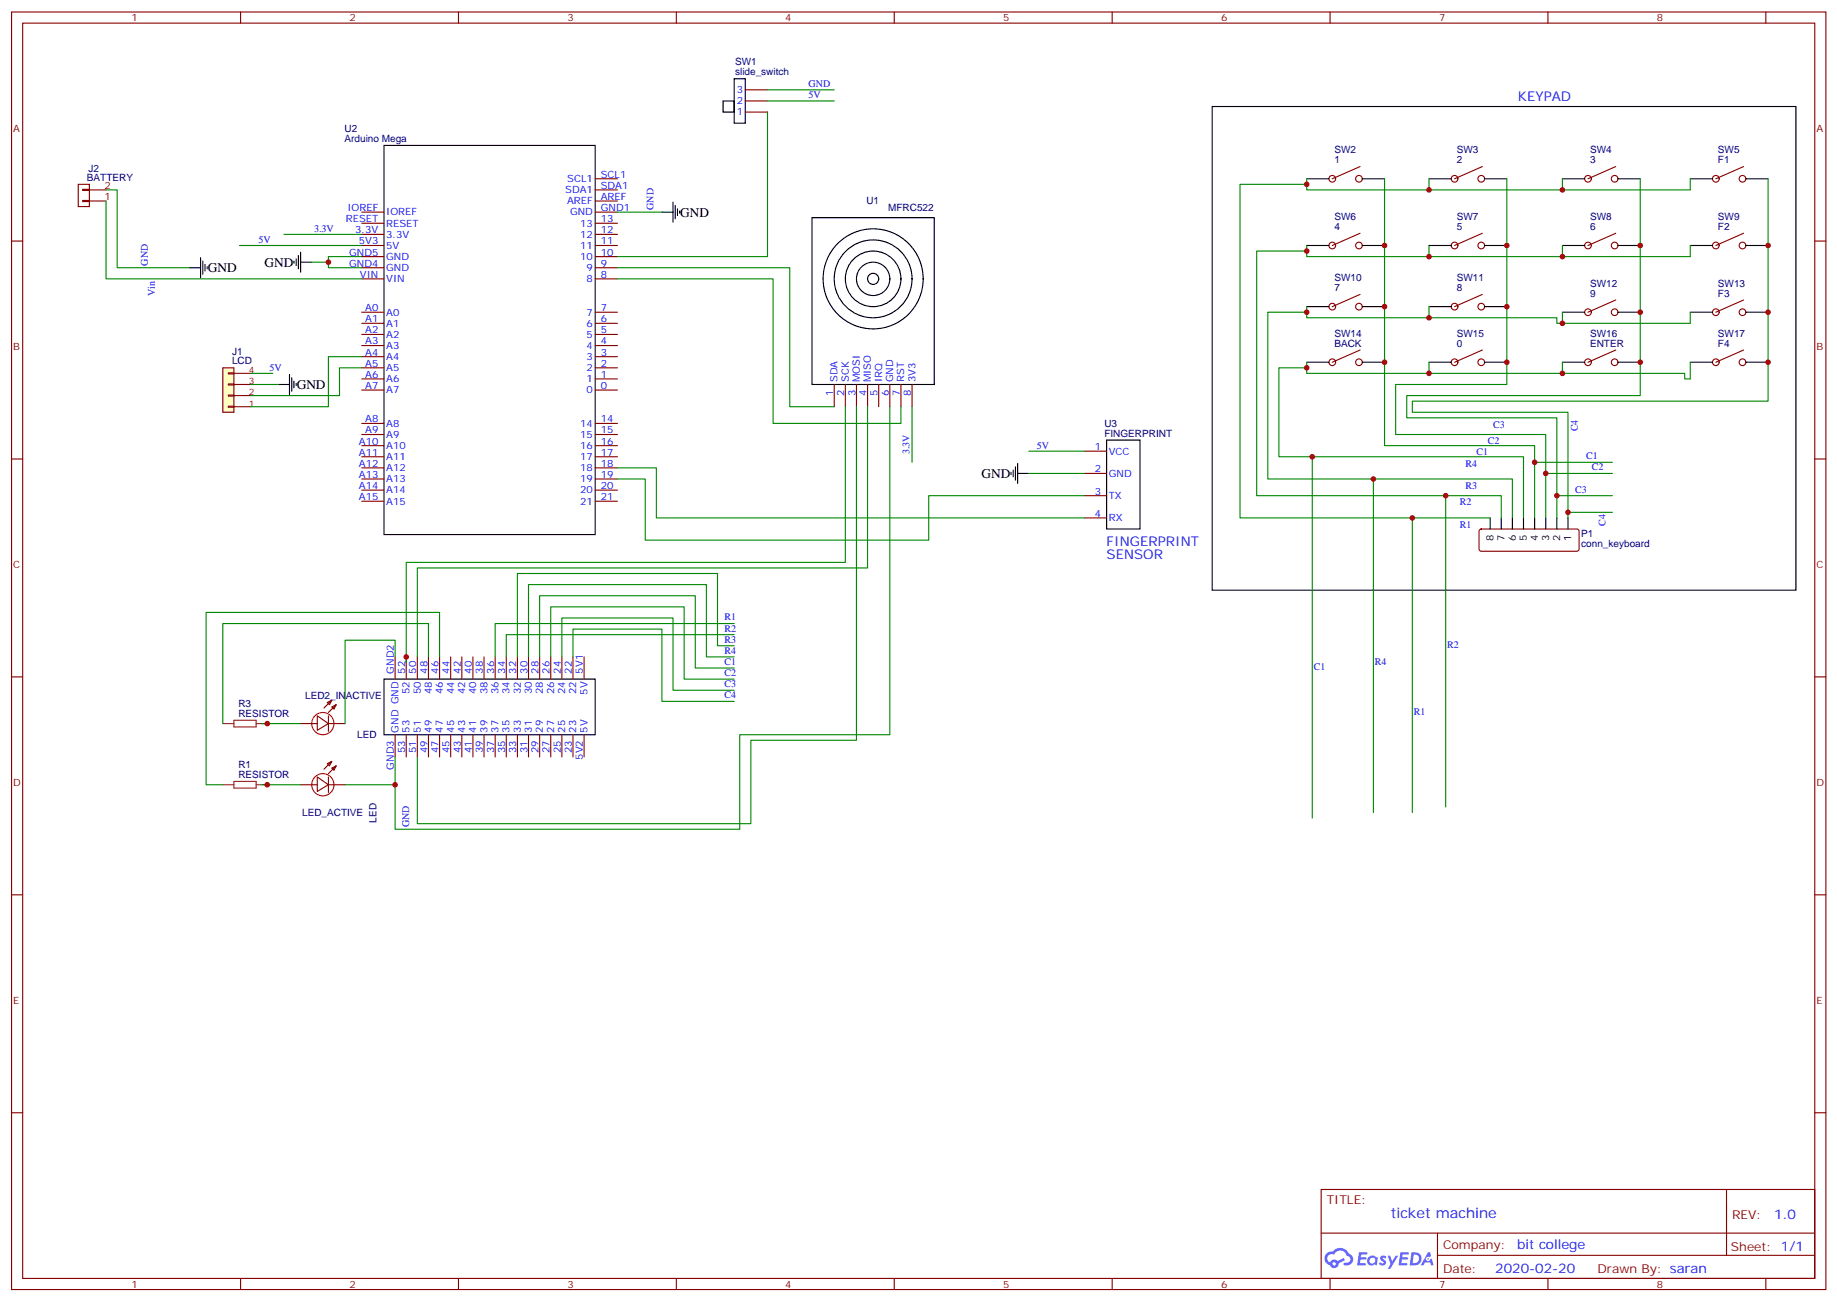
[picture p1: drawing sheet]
<svg xmlns="http://www.w3.org/2000/svg" width="583mm" height="413mm" viewBox="0 0 583 413" stroke-linecap="round" stroke-linejoin="round" font-family="sans-serif">
<path d="M384.7 33.8h185.2v153.5h-185.2z" fill="none" stroke="#000" stroke-width=".35"/>
<g fill="none" stroke="#870000" stroke-width=".35">
<path d="M3.7 3.8h575.7v405.4h-575.7zM7.2 7.3h568.7v398.3h-568.7zM76.3 3.8v3.5M145.5 3.8v3.5M214.6 3.8v3.5M283.8 3.8v3.5M352.9 3.8v3.5M422.1 3.8v3.5M491.2 3.8v3.5M560.4 3.8v3.5M3.7 76.5h3.5M575.9 76.5h3.5"/>
<path d="M3.7 145.6h3.5M575.9 145.6h3.5M3.7 214.8h3.5M575.9 214.8h3.5M3.7 283.9h3.5M575.9 283.9h3.5M3.7 353.1h3.5M575.9 353.1h3.5M419.2 377.4h156.7v28.2h-156.7zM547.9 377.4v20.9M419.3 391.2h156.4M456.2 398.3h119.5"/>
<path d="M456.2 391.2v14.2M76.3 405.6v3.6M145.5 405.6v3.6M214.6 405.6v3.6M283.8 405.6v3.6M352.9 405.6v3.6M422.1 405.6v3.6M491.2 405.6v3.6M560.4 405.6v3.6"/>
</g>
<g fill="#5487ff">
<path d="M438.2 398.6a1.22 1.22 0 0 1 1.7 .2l-.3 .6a.47 .47 0 0 0-.4-.4 .47 .47 0 0 0-.5 .2l.2 .2a1.14 1.14 0 0 1 .7 1.8 1.14 1.14 0 0 1-1.9 0l-.2-.2 .5-.6 .7 .5a.29 .29 0 0 0 .4-.3 .29 .29 0 0 0-.3-.3 1.04 1.04 0 0 1-.6-1.7z"/>
<path d="M431.2 397.3h2.4l.3 .2-.1 .5-1.8 .1-.2 .8h1.6l.3 .4-.4 .4h-1.6l-.1 1.1h1.7l.2 .3-.2 .3-2.7 .1z"/>
<path d="M444.4 397.3l2.7 .2-.2 .5-1.8 .1-.1 .8h1.5l.3 .4-.4 .4h-1.5l-.2 1.1h1.7l.2 .3-.2 .3-2.6 .1z"/>
<path d="M453.1 397.3h.7l.4 1.3-.6 .3a.69 .69 0 0 0-1.1 .3 .69 .69 0 0 0 .5 .9 .69 .69 0 0 0 .8-.6l.5-.2 .6 2.2h-.8l-.2-.9h-1.7l-.5 .9h-.9z"/>
<path d="M440.3 398.4h.8l.7 1.8 1.1-1.8h.8l-2.5 4.2h-.9l1-1.5z"/>
<path d="M447.9 397.3l-.6 4.2h1.4a2.11 2.11 0 0 0 2.4-2.1 2.11 2.11 0 0 0-2.5-2.1zM448.6 398.1a1.43 1.43 0 0 1 1.7 1.6 1.43 1.43 0 0 1-2.1 1.1z"/>
<path d="M434.2 399a1.54 1.54 0 0 0-.1 2.1 1.54 1.54 0 0 0 2.2 .1l.6 .3 .3-2.3-.6-.3a1.49 1.49 0 0 0-2.4 .1zM434.5 400a.95 .95 0 0 1 1.9 0 .95 .95 0 0 1-1.9 0z"/>
<path d="M420.9 397.7a2.18 2.18 0 0 0 1.1 3.7 1.44 1.44 0 0 0 1.6 .9 1.44 1.44 0 0 0 1.2-1.4l2-1-.4-.8-2 1a1.47 1.47 0 0 0-2.4 .4 1.39 1.39 0 0 1-.6-1.9 1.39 1.39 0 0 1 2-.5 2.12 2.12 0 0 1 2.1-1.3 2.12 2.12 0 0 1 1.9 1.7 1.14 1.14 0 0 1 1.1 1.4 1.14 1.14 0 0 1-1.6 .7 .43 .43 0 0 0-.6 .4 .43 .43 0 0 0 .4 .5 1.98 1.98 0 0 0 2.6-1.2 1.98 1.98 0 0 0-1.3-2.6 3.1 3.1 0 0 0-5.2-.6l-.9 .1zM422.8 401a.55 .55 0 0 1 1.1 0 .55 .55 0 0 1-1.1 0z"/>
<circle cx="453.2" cy="399.4" r=".26"/>
</g>
<g fill="none" stroke="#000" stroke-width=".35">
<path d="M121.8 46.1h67.1v123.5h-67.1zM257.7 69.1h38.8v52.9h-38.8zM121.8 215.5h67.1v17.6h-67.1z"/>
<circle cx="277.1" cy="88.5" r="12.3"/>
<circle cx="277.1" cy="88.5" r="15.9"/>
<circle cx="277.1" cy="88.5" r="8.8"/>
<circle cx="277.1" cy="88.5" r="1.76"/>
<circle cx="277.1" cy="88.5" r="5.3"/>
</g>
<g fill="none" stroke="#870000" stroke-width=".35">
<path d="M188.9 56.7h7M114.8 67.3h7M114.8 70.8h7M114.8 74.4h7M114.8 77.9h7M188.9 60.3h7M188.9 63.8h7M188.9 67.3h7M188.9 70.8h7M188.9 74.4h7M188.9 77.9h7M114.8 81.4h7"/>
<path d="M114.8 84.9h7M114.8 88.5h7M114.8 99.1h7M188.9 81.4h7M188.9 84.9h7M188.9 88.5h7M188.9 99.1h7M114.8 102.6h7M114.8 106.1h7M114.8 109.6h7M114.8 113.2h7M114.8 116.7h7"/>
<path d="M188.9 102.6h7M188.9 106.1h7M188.9 109.6h7M188.9 113.2h7M188.9 116.7h7M114.8 120.2h7M114.8 123.8h7M114.8 134.3h7M114.8 137.9h7M188.9 120.2h7M188.9 123.8h7M188.9 134.3h7"/>
<path d="M188.9 137.9h7M264.7 122v7M268.3 122v7M271.8 122v7M275.3 122v7M278.8 122v7M282.4 122v7M285.9 122v7M289.4 122v7M114.8 141.4h7M114.8 144.9h7M114.8 148.4h7"/>
<path d="M114.8 152h7M114.8 155.5h7M114.8 159h7M188.9 141.4h7M188.9 144.9h7M188.9 148.4h7M188.9 152h7M188.9 155.5h7M188.9 159h7M125.4 208.4v7.1M128.9 208.4v7.1M132.4 208.4v7.1"/>
<path d="M136 208.4v7.1M139.5 208.4v7.1M143 208.4v7.1M146.5 208.4v7.1M150.1 208.4v7.1M153.6 208.4v7.1M157.1 208.4v7.1M160.7 208.4v7.1M164.2 208.4v7.1M167.7 208.4v7.1M171.2 208.4v7.1M174.8 208.4v7.1"/>
<path d="M178.3 208.4v7.1M181.8 208.4v7.1M185.3 208.4v7.1M125.4 233.1v7.1M128.9 233.1v7.1M132.4 233.1v7.1M136 233.1v7.1M139.5 233.1v7.1M143 233.1v7.1M146.5 233.1v7.1M150.1 233.1v7.1M153.6 233.1v7.1"/>
<path d="M157.1 233.1v7.1M160.7 233.1v7.1M164.2 233.1v7.1M167.7 233.1v7.1M171.2 233.1v7.1M174.8 233.1v7.1M178.3 233.1v7.1M181.8 233.1v7.1M185.3 233.1v7.1"/>
</g>
<path d="M70.7 116.7h3.5v14.1h-3.5z" fill="#ffffc2" stroke="#850000" stroke-width=".35"/>
<path d="M72.5 118.3h1.7v.3h-1.7zM72.5 121.8h1.7v.4h-1.7zM72.5 125.3h1.7v.4h-1.7zM72.5 128.9h1.7v.3h-1.7z" fill="none" stroke="#850000" stroke-width=".32"/>
<path d="M24.8 58.5h3.6v7h-3.6zM26.2 60.1h2.2v.3h-2.2zM26.2 63.6h2.2v.4h-2.2zM28.4 63.8h5.3M28.4 60.3h5.3M74.2 118.5h5.3M74.2 129h5.3M74.2 125.5h5.3M74.2 122h5.3" fill="none" stroke="#850000" stroke-width=".35"/>
<g fill="none" stroke="#000" stroke-width=".35">
<path d="M229.4 32h3.6v3.6h-3.6zM233 25h3.5v14.1h-3.5zM414.7 56.7h7M432.3 56.7h7M453.5 56.7h7M471.1 56.7h7.1M495.8 56.7h7M513.4 56.7h7.1M536.4 56.7h7M554 56.7h7.1M210 67.3h3.6M213.6 64.1v6.4"/>
<path d="M214.3 65.2v4.2M215 66.3v2.1M215.7 67v.7M414.7 77.9h7M432.3 77.9h7M453.5 77.9h7M471.1 77.9h7.1M495.8 77.9h7M513.4 77.9h7.1M536.4 77.9h7M554 77.9h7.1M60.1 84.9h3.5"/>
<path d="M63.6 81.8v6.3M64.3 82.8v4.3M65.1 83.9v2.1M65.8 84.6v.7M93.3 82.8v.7M94 82.1v2.1M94.7 81.1v4.2M95.4 83.2h3.5M95.4 80v6.4M414.7 97.3h7M432.3 97.3h7M453.5 97.3h7"/>
<path d="M471.1 97.3h7.1M495.8 99.1h7M513.4 99.1h7.1M536.4 99.1h7M554 99.1h7.1M91.9 118.8v6.4M92.6 119.9v4.2M414.7 114.9h7M432.3 114.9h7M453.5 114.9h7M471.1 114.9h7.1M495.8 114.9h7"/>
<path d="M513.4 114.9h7.1M536.4 114.9h7M554 114.9h7.1M88.3 122h3.6M93.3 120.9v2.1M94 121.6v.7M351.2 139.6h10.5v28.3h-10.5zM320.8 149.9v.7M321.5 149.2v2.1M322.2 148.1v4.2M322.9 150.2h3.6M322.9 147v6.4"/>
<path d="M472.9 164.3v3.6M476.4 164.3v3.6M479.9 164.3v3.6M483.4 164.3v3.6M487 164.3v3.6M490.5 164.3v3.6M494 164.3v3.6M497.6 164.3v3.6"/>
</g>
<g fill="none" stroke="#870000" stroke-width=".35">
<path d="M236.5 35.6h7.1M236.5 32h7.1M236.5 28.5h7.1M431.6 52.8l-8.8 3.9M470.4 52.8l-8.8 3.9M512.7 52.8l-8.8 3.9M553.3 52.8l-8.8 3.9M431.6 74l-8.8 3.9M470.4 74l-8.8 3.9M512.7 74l-8.8 3.9M553.3 74l-8.8 3.9M431.6 93.4l-8.8 3.9"/>
<path d="M470.4 93.4l-8.8 3.9M512.7 95.2l-8.8 3.9M553.3 95.2l-8.8 3.9M431.6 111.1l-8.8 3.8M470.4 111.1l-8.8 3.8M512.7 111.1l-8.8 3.8M553.3 111.1l-8.8 3.8M344.1 143.2h7.1M344.1 150.2h7.1M344.1 157.3h7.1M344.1 164.3h7.1M469.6 168.1l.4-.2h30.4l.5 .2 .2 .5v5.6l-.2 .5-.5 .2h-30.4l-.5-.2-.2-.5v-5.6z"/>
<path d="M95.4 229.6h5.3M100.7 227.1l3.5 2.5-3.5 2.1zM103.9 222.9l1.4-.7-.7 1.4zM104.2 227.1v5M104.2 229.6h5.3M105.3 224.3l1.4-.7-.7 1.4zM105.3 222.2l-2.5 2.4M95.4 249h5.3M100.7 246.5l3.5 2.5-3.5 2.1zM103.9 242.3l1.4-.7-.7 1.4zM104.2 246.5v5M104.2 249h5.3"/>
<path d="M105.3 243.7l1.4-.7-.7 1.4zM105.3 241.6l-2.5 2.5"/>
<circle cx="422.8" cy="56.7" r="1.06"/>
<circle cx="431.2" cy="56.7" r="1.06"/>
<circle cx="461.6" cy="56.7" r="1.06"/>
<circle cx="470" cy="56.7" r="1.06"/>
<circle cx="503.9" cy="56.7" r="1.06"/>
<circle cx="512.4" cy="56.7" r="1.06"/>
<circle cx="544.5" cy="56.7" r="1.06"/>
<circle cx="552.9" cy="56.7" r="1.06"/>
<circle cx="422.8" cy="77.9" r="1.06"/>
<circle cx="431.2" cy="77.9" r="1.06"/>
<circle cx="461.6" cy="77.9" r="1.06"/>
<circle cx="470" cy="77.9" r="1.06"/>
<circle cx="503.9" cy="77.9" r="1.06"/>
<circle cx="512.4" cy="77.9" r="1.06"/>
<circle cx="544.5" cy="77.9" r="1.06"/>
<circle cx="552.9" cy="77.9" r="1.06"/>
<circle cx="422.8" cy="97.3" r="1.06"/>
<circle cx="431.2" cy="97.3" r="1.06"/>
<circle cx="461.6" cy="97.3" r="1.06"/>
<circle cx="470" cy="97.3" r="1.06"/>
<circle cx="503.9" cy="99.1" r="1.06"/>
<circle cx="512.4" cy="99.1" r="1.06"/>
<circle cx="544.5" cy="99.1" r="1.06"/>
<circle cx="552.9" cy="99.1" r="1.06"/>
<circle cx="422.8" cy="114.9" r="1.06"/>
<circle cx="431.2" cy="114.9" r="1.06"/>
<circle cx="461.6" cy="114.9" r="1.06"/>
<circle cx="470" cy="114.9" r="1.06"/>
<circle cx="503.9" cy="114.9" r="1.06"/>
<circle cx="512.4" cy="114.9" r="1.06"/>
<circle cx="544.5" cy="114.9" r="1.06"/>
<circle cx="552.9" cy="114.9" r="1.06"/>
</g>
<path d="M106.7 223.6l-2.5 2.5M106.7 243l-2.5 2.5" fill="none" stroke="#800000" stroke-width=".35"/>
<g fill="none" stroke="#f00" stroke-width=".35">
<circle cx="102.4" cy="229.6" r="3.5"/>
<circle cx="102.4" cy="249" r="3.5"/>
</g>
<path d="M70.7 229.6h3.5M74.2 228.5h7.1v2.1h-7.1zM81.3 229.6h3.5M70.7 249h3.5M74.2 247.9h7.1v2.1h-7.1zM81.3 249h3.5" fill="none" stroke="#8c2424" stroke-width=".35"/>
<g fill="none" stroke="#008700" stroke-width=".35">
<path d="M243.6 35.6v45.8h-47.7M243.6 32h21.1M243.6 28.5h21.1M414.7 56.7v3.6h121.7v-3.6M414.7 58.5h-21.2v105.8h79.4M439.3 56.7v84.7h47.7v22.9M453.5 56.7v3.6M478.2 56.7v65.3h-35.3v15.9h47.6v26.4M495.8 56.7v3.6M520.5 56.7v68.8h-74.1v7.1h47.6v31.7M561.1 56.7v70.6h-112.9v3.5h49.4v33.5M33.7 63.8v24.7h81.1"/>
<path d="M33.7 60.3h3.5v24.6h22.9M76 77.9h38.8M90.1 74.4h24.7M195.9 67.3h14.1M414.7 77.9v3.5h121.7v-3.5M414.7 79.7h-15.9v77.6h77.6v7M453.5 77.9v3.5M495.8 77.9v3.5M98.9 83.2h5.3M114.8 81.4h-10.6v3.5h10.6M195.9 84.9h54.7v44.1h14.1M195.9 88.5h49.4v45.8h40.6v-5.3"/>
<path d="M414.7 97.3v3.5h79.3v1.8h42.4v-3.5M414.7 99.1h-12.4v52.9h77.6v12.3M453.5 97.3v3.5M495.8 99.1v3.5M79.5 118.5h7.1M114.8 113.2h-10.6v15.8h-24.7M114.8 116.7h-7.1v8.8h-28.2M414.7 114.9v3.6h119.9v1.7h1.8v-5.3M414.7 116.7h-8.9v28.2h77.6v19.4M453.5 114.9v3.6M495.8 114.9v3.6M79.5 122h8.8"/>
<path d="M268.3 129v49.4h-139.4v31.8M271.8 129v105.9h-33.5v26.4h-105.9v-21.1M275.3 129v51.2h-142.9v28.2M282.4 129v104.1h-47.7v30h-109.3v-22.9M289.4 129v17.7M195.9 152h8.9v19.4h89.9v-14.1h49.4M195.9 148.4h12.4v15.9h135.8M326.5 150.2h17.6M326.5 143.2h17.6M416.4 144.9v114.7M435.8 152v105.8M458.8 157.3v98.7"/>
<path d="M487 146.7h24.7M490.5 150.2h21.2M494 157.3h17.7M448.2 164.3v93.5M497.6 162.6h14.1M233 197.8h-75.9v10.6M125.4 208.4v-5.3h-15.9v26.5M136 208.4v-10.6h-65.3v31.8M139.5 208.4v-14.1h-74.1v54.7h5.3M167.7 208.4v-22.9h56.5v22.9h8.8M171.2 208.4v-19.4h49.4v22.9h12.4M174.8 208.4v-15.9h42.3v23h15.9"/>
<path d="M178.3 208.4v-12.3h35.3v22.9h19.4M181.8 208.4v-8.8h28.2v22.9h23M233 201.4h-72.3v7M233 204.9h-5.3v-22.9h-63.5v26.4M83 229.6h12.4M83 249h12.4M109.5 249h15.9"/>
</g>
<g fill="#c00">
<circle cx="84.8" cy="249" r=".88"/>
<circle cx="84.8" cy="229.6" r=".88"/>
<circle cx="125.4" cy="249" r=".88"/>
<circle cx="104.2" cy="83.2" r=".88"/>
<circle cx="128.9" cy="208.4" r=".88"/>
<circle cx="439.3" cy="77.9" r=".88"/>
<circle cx="439.3" cy="97.3" r=".88"/>
<circle cx="478.2" cy="77.9" r=".88"/>
<circle cx="478.2" cy="97.3" r=".88"/>
<circle cx="520.5" cy="77.9" r=".88"/>
<circle cx="520.5" cy="99.1" r=".88"/>
<circle cx="561.1" cy="77.9" r=".88"/>
<circle cx="561.1" cy="99.1" r=".88"/>
<circle cx="453.5" cy="60.3" r=".88"/>
<circle cx="495.8" cy="60.3" r=".88"/>
<circle cx="453.5" cy="81.4" r=".88"/>
<circle cx="495.8" cy="81.4" r=".88"/>
<circle cx="453.5" cy="100.8" r=".88"/>
<circle cx="495.8" cy="102.6" r=".88"/>
<circle cx="453.5" cy="118.5" r=".88"/>
<circle cx="495.8" cy="118.5" r=".88"/>
<circle cx="414.7" cy="58.5" r=".88"/>
<circle cx="414.7" cy="79.7" r=".88"/>
<circle cx="414.7" cy="99.1" r=".88"/>
<circle cx="414.7" cy="116.7" r=".88"/>
<circle cx="439.3" cy="114.9" r=".88"/>
<circle cx="478.2" cy="114.9" r=".88"/>
<circle cx="520.5" cy="114.9" r=".88"/>
<circle cx="561.1" cy="114.9" r=".88"/>
<circle cx="448.2" cy="164.3" r=".88"/>
<circle cx="458.8" cy="157.3" r=".88"/>
<circle cx="435.8" cy="152" r=".88"/>
<circle cx="416.4" cy="144.9" r=".88"/>
<circle cx="487" cy="146.7" r=".88"/>
<circle cx="490.5" cy="150.2" r=".88"/>
<circle cx="494" cy="157.3" r=".88"/>
<circle cx="497.6" cy="162.6" r=".88"/>
</g>
<text font-size="4.6" fill="#00f" x="441.3" y="386.4">ticket machine</text>
<g font-size="4.2" fill="#00f">
<text x="481.7" y="32">KEYPAD</text>
<text x="351.2" y="173.1">FINGERPRINT</text>
<text x="351.2" y="177.4">SENSOR</text>
<text x="563" y="386.7">1.0</text>
<text x="481.4" y="396.2">bit college</text>
<text x="474.5" y="404">2020-02-20</text>
</g>
<g font-size="4.2">
<text x="215.9" y="68.7">GND</text>
<text x="65.9" y="86.4">GND</text>
<text x="83.9" y="84.6">GND</text>
<text x="94.2" y="123.4">GND</text>
<text x="311.5" y="151.6">GND</text>
</g>
<g font-size="3.9" fill="#800">
<text x="421" y="382">TITLE:</text>
<text x="549.6" y="386.7">REV:</text>
<text x="457.9" y="396.2">Company:</text>
<text x="549.3" y="396.8">Sheet: 1/1</text>
<text x="457.9" y="403.9">Date:</text>
<text x="506.9" y="403.9">Drawn By: saran</text>
</g>
<g font-size="3.2" fill="#800">
<text x="41.8" y="6.8">1</text>
<text x="110.9" y="6.8">2</text>
<text x="180.1" y="6.8">3</text>
<text x="249.2" y="6.8">4</text>
<text x="318.3" y="6.8">5</text>
<text x="387.5" y="6.8">6</text>
<text x="456.6" y="6.8">7</text>
<text x="525.8" y="6.8">8</text>
<text x="4.2" y="41.9">A</text>
<text x="576.4" y="41.9">A</text>
<text x="4.2" y="111.1">B</text>
<text x="576.4" y="111.1">B</text>
<text x="4.2" y="180.2">C</text>
<text x="576.4" y="180.2">C</text>
<text x="4.2" y="249.3">D</text>
<text x="576.4" y="249.3">D</text>
<text x="4.2" y="318.5">E</text>
<text x="576.4" y="318.5">E</text>
<text x="41.8" y="408.6">1</text>
<text x="110.9" y="408.6">2</text>
<text x="180.1" y="408.6">3</text>
<text x="249.2" y="408.6">4</text>
<text x="318.3" y="408.6">5</text>
<text x="387.5" y="408.6">6</text>
<text x="456.6" y="408.6">7</text>
<text x="525.8" y="408.6">8</text>
</g>
<g font-size="3.2" fill="#000080">
<text x="233.3" y="23.9">slide_switch</text>
<text x="233.3" y="20.7">SW1</text>
<text x="109.3" y="41.9">U2</text>
<text x="109.3" y="45.1">Arduino Mega</text>
<text x="423.4" y="51.8">1</text>
<text x="423.4" y="48.6">SW2</text>
<text x="462.2" y="51.8">2</text>
<text x="462.2" y="48.6">SW3</text>
<text x="504.6" y="51.8">3</text>
<text x="504.6" y="48.6">SW4</text>
<text x="545.1" y="51.8">F1</text>
<text x="545.1" y="48.6">SW5</text>
<text x="27.6" y="57.4">BATTERY</text>
<text x="28.1" y="54.5">J2</text>
<text x="274.9" y="64.8">U1</text>
<text x="281.8" y="66.8">MFRC522</text>
<text x="423.4" y="69.8">SW6</text>
<text x="462.2" y="69.8">SW7</text>
<text x="504.6" y="69.8">SW8</text>
<text x="545.1" y="69.8">SW9</text>
<text x="423.4" y="73">4</text>
<text x="462.2" y="73">5</text>
<text x="504.6" y="73">6</text>
<text x="545.1" y="73">F2</text>
<text x="423.4" y="89.2">SW10</text>
<text x="462.2" y="89.2">SW11</text>
<text x="423.4" y="92.4">7</text>
<text x="462.2" y="92.4">8</text>
<text x="504.6" y="94.1">9</text>
<text x="504.6" y="90.9">SW12</text>
<text x="545.1" y="94.1">F3</text>
<text x="545.1" y="90.9">SW13</text>
<text x="423.4" y="106.8">SW14</text>
<text x="462.2" y="106.8">SW15</text>
<text x="504.6" y="106.8">SW16</text>
<text x="545.1" y="106.8">SW17</text>
<text x="73.6" y="112.6">J1</text>
<text x="423.4" y="110">BACK</text>
<text x="462.2" y="110">0</text>
<text x="504.6" y="110">ENTER</text>
<text x="545.1" y="110">F4</text>
<text x="73.6" y="115.6">LCD</text>
<text x="350.5" y="135.3">U3</text>
<text x="350.5" y="138.5">FINGERPRINT</text>
<text x="501.8" y="173.6">conn_keyboard</text>
<text x="501.8" y="170.4">P1</text>
<text x="96.8" y="221.9">LED2_INACTIVE</text>
<text x="75.6" y="227.5">RESISTOR</text>
<text x="75.6" y="224.3">R3</text>
<text x="113.4" y="234.2">LED</text>
<text x="75.6" y="243.7">R1</text>
<text x="75.6" y="246.9">RESISTOR</text>
<text x="95.9" y="258.9">LED_ACTIVE</text>
<text x="119.5" y="261" transform="rotate(-90 119.5 261)">LED</text>
</g>
<g font-size="3.2" fill="#00f">
<text x="233.8" y="29.6">3</text>
<text x="256.6" y="27.6">GND</text>
<text x="233.8" y="33.1">2</text>
<text x="256.6" y="31.2">5V</text>
<text x="233.8" y="36.6">1</text>
<text x="180" y="57.8">SCL1</text>
<text x="190.6" y="56.4">SCL1</text>
<text x="190.6" y="59.9">SDA1</text>
<text x="179.4" y="61.3">SDA1</text>
<text x="180" y="64.8">AREF</text>
<text x="190.6" y="63.4">AREF</text>
<text x="109.7" y="70.5">RESET</text>
<text x="110.2" y="67">IOREF</text>
<text x="122.6" y="71.9">RESET</text>
<text x="122.6" y="68.4">IOREF</text>
<text x="180.9" y="68.4">GND</text>
<text x="184.1" y="71.9">13</text>
<text x="190.6" y="67">GND1</text>
<text x="190.6" y="70.5">13</text>
<text x="207.4" y="66.6" transform="rotate(-90 207.4 66.6)">GND</text>
<text x="82" y="77.1">5V</text>
<text x="99.7" y="73.5">3.3V</text>
<text x="112.7" y="74">3.3V</text>
<text x="113.9" y="77.5">5V3</text>
<text x="122.6" y="75.4">3.3V</text>
<text x="184.1" y="75.4">12</text>
<text x="190.6" y="74">12</text>
<text x="190.6" y="77.5">11</text>
<text x="110.8" y="81.1">GND5</text>
<text x="122.6" y="82.5">GND</text>
<text x="122.6" y="79">5V</text>
<text x="184.1" y="79">11</text>
<text x="184.1" y="82.5">10</text>
<text x="190.6" y="81.1">10</text>
<text x="46.9" y="84.2" transform="rotate(-90 46.9 84.2)">GND</text>
<text x="110.8" y="84.6">GND4</text>
<text x="114.2" y="88.1">VIN</text>
<text x="122.6" y="89.5">VIN</text>
<text x="122.6" y="86">GND</text>
<text x="186.2" y="86">9</text>
<text x="186.2" y="89.5">8</text>
<text x="190.6" y="84.6">9</text>
<text x="190.6" y="88.1">8</text>
<text x="49.2" y="94" transform="rotate(-90 49.2 94)">Vin</text>
<text x="115.9" y="98.7">A0</text>
<text x="122.6" y="100.1">A0</text>
<text x="186.2" y="100.1">7</text>
<text x="190.6" y="98.7">7</text>
<text x="115.9" y="105.8">A2</text>
<text x="115.9" y="102.2">A1</text>
<text x="122.6" y="107.2">A2</text>
<text x="122.6" y="103.6">A1</text>
<text x="186.2" y="103.6">6</text>
<text x="186.2" y="107.2">5</text>
<text x="190.6" y="102.2">6</text>
<text x="190.6" y="105.8">5</text>
<text x="115.9" y="112.8">A4</text>
<text x="115.9" y="109.3">A3</text>
<text x="122.6" y="110.7">A3</text>
<text x="186.2" y="110.7">4</text>
<text x="190.6" y="109.3">4</text>
<text x="190.6" y="112.8">3</text>
<text x="85.6" y="117.6">5V</text>
<text x="115.9" y="119.9">A6</text>
<text x="115.9" y="116.3">A5</text>
<text x="122.6" y="117.8">A5</text>
<text x="122.6" y="114.2">A4</text>
<text x="186.2" y="114.2">3</text>
<text x="186.2" y="117.8">2</text>
<text x="190.6" y="116.3">2</text>
<text x="190.6" y="119.9">1</text>
<text x="115.9" y="123.4">A7</text>
<text x="122.6" y="124.8">A7</text>
<text x="122.6" y="121.3">A6</text>
<text x="186.2" y="121.3">1</text>
<text x="186.2" y="124.8">0</text>
<text x="190.6" y="123.4">0</text>
<text x="264.4" y="125.8" transform="rotate(-90 264.4 125.8)">1</text>
<text x="265.8" y="121.3" transform="rotate(-90 265.8 121.3)">SDA</text>
<text x="267.9" y="125.8" transform="rotate(-90 267.9 125.8)">2</text>
<text x="269.3" y="121.3" transform="rotate(-90 269.3 121.3)">SCK</text>
<text x="271.4" y="125.8" transform="rotate(-90 271.4 125.8)">3</text>
<text x="272.8" y="121.3" transform="rotate(-90 272.8 121.3)">MOSI</text>
<text x="275" y="125.8" transform="rotate(-90 275 125.8)">4</text>
<text x="276.4" y="121.3" transform="rotate(-90 276.4 121.3)">MISO</text>
<text x="278.5" y="125.8" transform="rotate(-90 278.5 125.8)">5</text>
<text x="279.9" y="121.3" transform="rotate(-90 279.9 121.3)">IRQ</text>
<text x="282" y="125.8" transform="rotate(-90 282 125.8)">6</text>
<text x="283.4" y="121.3" transform="rotate(-90 283.4 121.3)">GND</text>
<text x="285.5" y="125.8" transform="rotate(-90 285.5 125.8)">7</text>
<text x="286.9" y="121.3" transform="rotate(-90 286.9 121.3)">RST</text>
<text x="289.1" y="125.8" transform="rotate(-90 289.1 125.8)">8</text>
<text x="290.5" y="121.3" transform="rotate(-90 290.5 121.3)">3V3</text>
<text x="115.9" y="137.5">A9</text>
<text x="115.9" y="134">A8</text>
<text x="122.6" y="135.4">A8</text>
<text x="184.1" y="135.4">14</text>
<text x="190.6" y="134">14</text>
<text x="190.6" y="137.5">15</text>
<text x="473.9" y="135.7">C3</text>
<text x="500.7" y="136.9" transform="rotate(-90 500.7 136.9)">C4</text>
<text x="113.9" y="141">A10</text>
<text x="122.6" y="142.5">A10</text>
<text x="122.6" y="138.9">A9</text>
<text x="184.1" y="138.9">15</text>
<text x="184.1" y="142.5">16</text>
<text x="190.6" y="141">16</text>
<text x="329" y="142.3">5V</text>
<text x="347.4" y="142.8">1</text>
<text x="472.1" y="141">C2</text>
<text x="113.9" y="148.1">A12</text>
<text x="113.9" y="144.6">A11</text>
<text x="122.6" y="149.5">A12</text>
<text x="122.6" y="146">A11</text>
<text x="184.1" y="146">17</text>
<text x="184.1" y="149.5">18</text>
<text x="190.6" y="144.6">17</text>
<text x="190.6" y="148.1">18</text>
<text x="288.6" y="144.2" transform="rotate(-90 288.6 144.2)">3.3V</text>
<text x="347.4" y="149.9">2</text>
<text x="351.9" y="144.2">VCC</text>
<text x="465" y="148">R4</text>
<text x="468.6" y="144.5">C1</text>
<text x="503.3" y="145.7">C1</text>
<text x="505.1" y="149.2">C2</text>
<text x="113.9" y="155.2">A14</text>
<text x="113.9" y="151.6">A13</text>
<text x="122.6" y="153">A13</text>
<text x="184.1" y="153">19</text>
<text x="190.6" y="151.6">19</text>
<text x="190.6" y="155.2">20</text>
<text x="351.9" y="151.3">GND</text>
<text x="465" y="155.1">R3</text>
<text x="113.9" y="158.7">A15</text>
<text x="122.6" y="160.1">A15</text>
<text x="122.6" y="156.6">A14</text>
<text x="184.1" y="156.6">20</text>
<text x="184.1" y="160.1">21</text>
<text x="190.6" y="158.7">21</text>
<text x="347.4" y="156.9">3</text>
<text x="351.9" y="158.3">TX</text>
<text x="463.3" y="160.4">R2</text>
<text x="499.8" y="156.3">C3</text>
<text x="347.4" y="164">4</text>
<text x="351.9" y="165.4">RX</text>
<text x="463.3" y="167.4">R1</text>
<text x="509.5" y="166.8" transform="rotate(-90 509.5 166.8)">C4</text>
<text x="229.9" y="196.8">R1</text>
<text x="229.9" y="200.4">R2</text>
<text x="229.9" y="203.9">R3</text>
<text x="229.9" y="207.4">R4</text>
<text x="459.2" y="205.7">R2</text>
<text x="125" y="213.7" transform="rotate(-90 125 213.7)">GND2</text>
<text x="128.6" y="213.7" transform="rotate(-90 128.6 213.7)">52</text>
<text x="132.1" y="213.7" transform="rotate(-90 132.1 213.7)">50</text>
<text x="135.6" y="213.7" transform="rotate(-90 135.6 213.7)">48</text>
<text x="139.1" y="213.7" transform="rotate(-90 139.1 213.7)">46</text>
<text x="142.7" y="213.7" transform="rotate(-90 142.7 213.7)">44</text>
<text x="146.2" y="213.7" transform="rotate(-90 146.2 213.7)">42</text>
<text x="149.7" y="213.7" transform="rotate(-90 149.7 213.7)">40</text>
<text x="153.2" y="213.7" transform="rotate(-90 153.2 213.7)">38</text>
<text x="156.8" y="213.7" transform="rotate(-90 156.8 213.7)">36</text>
<text x="160.3" y="213.7" transform="rotate(-90 160.3 213.7)">34</text>
<text x="163.8" y="213.7" transform="rotate(-90 163.8 213.7)">32</text>
<text x="167.4" y="213.7" transform="rotate(-90 167.4 213.7)">30</text>
<text x="170.9" y="213.7" transform="rotate(-90 170.9 213.7)">28</text>
<text x="174.4" y="213.7" transform="rotate(-90 174.4 213.7)">26</text>
<text x="177.9" y="213.7" transform="rotate(-90 177.9 213.7)">24</text>
<text x="181.5" y="213.7" transform="rotate(-90 181.5 213.7)">22</text>
<text x="185" y="213.7" transform="rotate(-90 185 213.7)">5V1</text>
<text x="229.9" y="211">C1</text>
<text x="229.9" y="214.5">C2</text>
<text x="416.9" y="212.7">C1</text>
<text x="436.3" y="211">R4</text>
<text x="130" y="220.2" transform="rotate(-90 130 220.2)">52</text>
<text x="133.5" y="220.2" transform="rotate(-90 133.5 220.2)">50</text>
<text x="137" y="220.2" transform="rotate(-90 137 220.2)">48</text>
<text x="140.5" y="220.2" transform="rotate(-90 140.5 220.2)">46</text>
<text x="144.1" y="220.2" transform="rotate(-90 144.1 220.2)">44</text>
<text x="147.6" y="220.2" transform="rotate(-90 147.6 220.2)">42</text>
<text x="151.1" y="220.2" transform="rotate(-90 151.1 220.2)">40</text>
<text x="154.7" y="220.2" transform="rotate(-90 154.7 220.2)">38</text>
<text x="158.2" y="220.2" transform="rotate(-90 158.2 220.2)">36</text>
<text x="161.7" y="220.2" transform="rotate(-90 161.7 220.2)">34</text>
<text x="165.2" y="220.2" transform="rotate(-90 165.2 220.2)">32</text>
<text x="168.8" y="220.2" transform="rotate(-90 168.8 220.2)">30</text>
<text x="172.3" y="220.2" transform="rotate(-90 172.3 220.2)">28</text>
<text x="175.8" y="220.2" transform="rotate(-90 175.8 220.2)">26</text>
<text x="179.4" y="220.2" transform="rotate(-90 179.4 220.2)">24</text>
<text x="182.9" y="220.2" transform="rotate(-90 182.9 220.2)">22</text>
<text x="186.4" y="220.4" transform="rotate(-90 186.4 220.4)">5V</text>
<text x="229.9" y="218">C3</text>
<text x="229.9" y="221.5">C4</text>
<text x="448.7" y="226.8">R1</text>
<text x="126.4" y="232.4" transform="rotate(-90 126.4 232.4)">GND GND</text>
<text x="130" y="232.4" transform="rotate(-90 130 232.4)">53</text>
<text x="133.5" y="232.4" transform="rotate(-90 133.5 232.4)">51</text>
<text x="137" y="232.4" transform="rotate(-90 137 232.4)">49</text>
<text x="140.5" y="232.4" transform="rotate(-90 140.5 232.4)">47</text>
<text x="144.1" y="232.4" transform="rotate(-90 144.1 232.4)">45</text>
<text x="147.6" y="232.4" transform="rotate(-90 147.6 232.4)">43</text>
<text x="151.1" y="232.4" transform="rotate(-90 151.1 232.4)">41</text>
<text x="154.7" y="232.4" transform="rotate(-90 154.7 232.4)">39</text>
<text x="158.2" y="232.4" transform="rotate(-90 158.2 232.4)">37</text>
<text x="161.7" y="232.4" transform="rotate(-90 161.7 232.4)">35</text>
<text x="165.2" y="232.4" transform="rotate(-90 165.2 232.4)">33</text>
<text x="168.8" y="232.4" transform="rotate(-90 168.8 232.4)">31</text>
<text x="172.3" y="232.4" transform="rotate(-90 172.3 232.4)">29</text>
<text x="175.8" y="232.4" transform="rotate(-90 175.8 232.4)">27</text>
<text x="179.4" y="232.4" transform="rotate(-90 179.4 232.4)">25</text>
<text x="182.9" y="232.4" transform="rotate(-90 182.9 232.4)">23</text>
<text x="186.4" y="232.4" transform="rotate(-90 186.4 232.4)">5V</text>
<text x="128.6" y="238.9" transform="rotate(-90 128.6 238.9)">53</text>
<text x="132.1" y="238.9" transform="rotate(-90 132.1 238.9)">51</text>
<text x="135.6" y="238.9" transform="rotate(-90 135.6 238.9)">49</text>
<text x="139.1" y="238.9" transform="rotate(-90 139.1 238.9)">47</text>
<text x="142.7" y="238.9" transform="rotate(-90 142.7 238.9)">45</text>
<text x="146.2" y="238.9" transform="rotate(-90 146.2 238.9)">43</text>
<text x="149.7" y="238.9" transform="rotate(-90 149.7 238.9)">41</text>
<text x="153.2" y="238.9" transform="rotate(-90 153.2 238.9)">39</text>
<text x="156.8" y="238.9" transform="rotate(-90 156.8 238.9)">37</text>
<text x="160.3" y="238.9" transform="rotate(-90 160.3 238.9)">35</text>
<text x="163.8" y="238.9" transform="rotate(-90 163.8 238.9)">33</text>
<text x="167.4" y="238.9" transform="rotate(-90 167.4 238.9)">31</text>
<text x="170.9" y="238.9" transform="rotate(-90 170.9 238.9)">29</text>
<text x="174.4" y="238.9" transform="rotate(-90 174.4 238.9)">27</text>
<text x="177.9" y="238.9" transform="rotate(-90 177.9 238.9)">25</text>
<text x="181.5" y="238.9" transform="rotate(-90 181.5 238.9)">23</text>
<text x="125" y="244.2" transform="rotate(-90 125 244.2)">GND3</text>
<text x="185" y="241.1" transform="rotate(-90 185 241.1)">5V2</text>
<text x="129.8" y="262.4" transform="rotate(-90 129.8 262.4)">GND</text>
</g>
<g font-size="3.2" fill="#840000">
<text x="33.1" y="59.9">2</text>
<text x="33.1" y="63.4">1</text>
</g>
<g font-size="3.2">
<text x="473.9" y="171.6" transform="rotate(-90 473.9 171.6)">8</text>
<text x="477.4" y="171.6" transform="rotate(-90 477.4 171.6)">7</text>
<text x="481" y="171.6" transform="rotate(-90 481 171.6)">6</text>
<text x="484.5" y="171.6" transform="rotate(-90 484.5 171.6)">5</text>
<text x="488" y="171.6" transform="rotate(-90 488 171.6)">4</text>
<text x="491.6" y="171.6" transform="rotate(-90 491.6 171.6)">3</text>
<text x="495.1" y="171.6" transform="rotate(-90 495.1 171.6)">2</text>
<text x="498.6" y="171.6" transform="rotate(-90 498.6 171.6)">1</text>
</g>
<g font-size="2.8" fill="#840000">
<text x="79" y="118.4">4</text>
<text x="79" y="125.5">2</text>
<text x="79" y="122">3</text>
<text x="79" y="129">1</text>
</g>
</svg>
